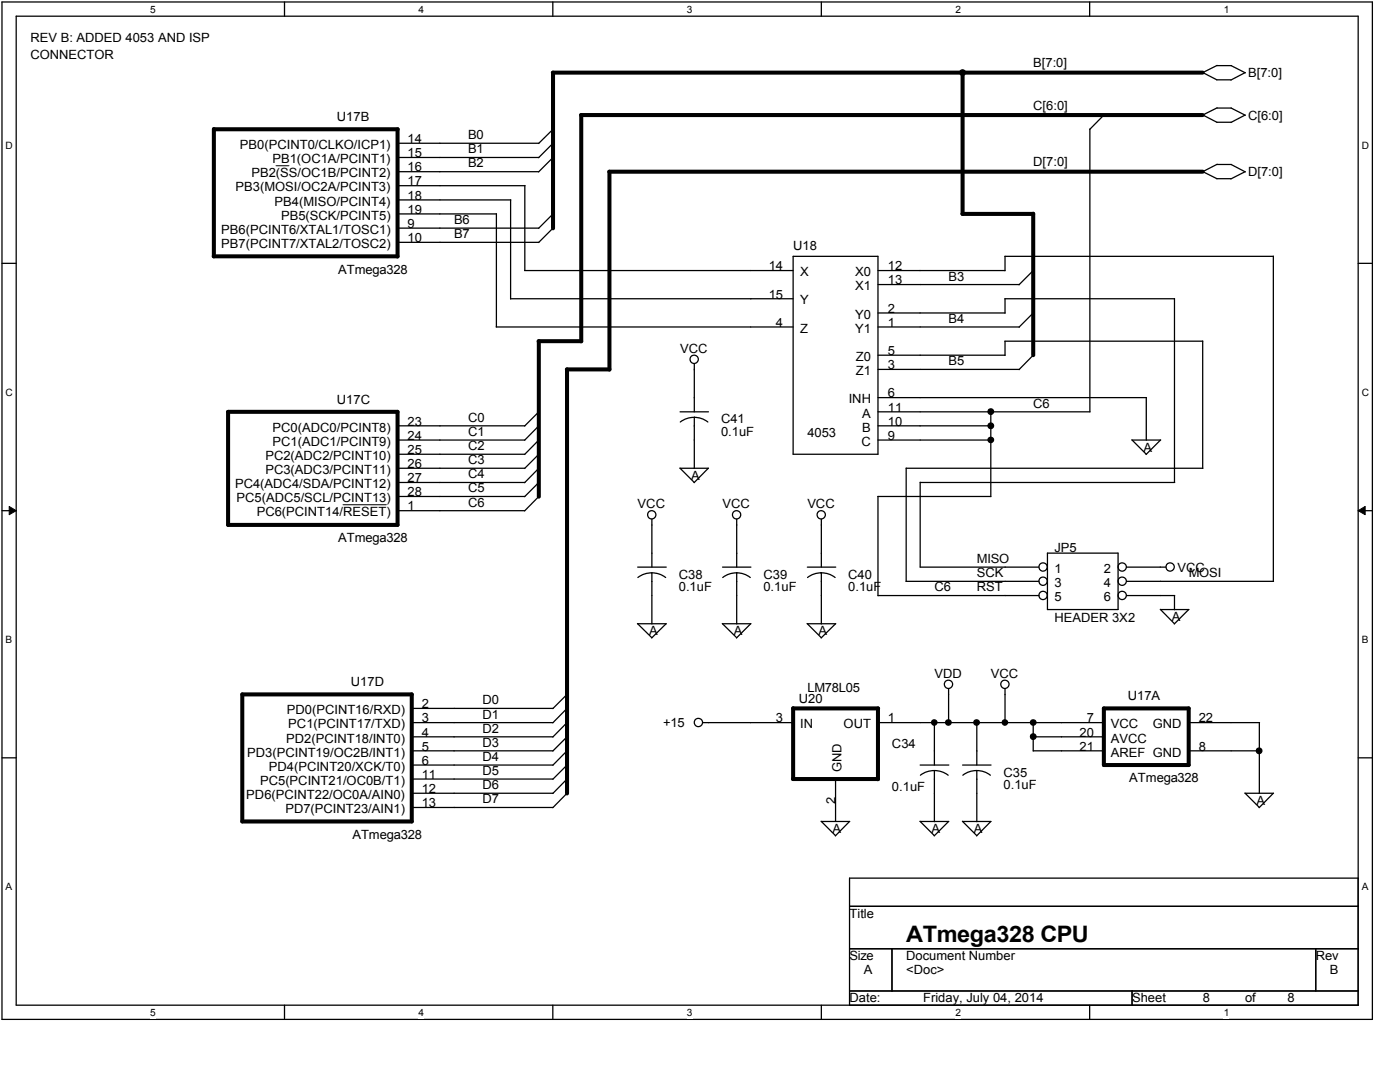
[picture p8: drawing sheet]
<svg xmlns="http://www.w3.org/2000/svg" width="279mm" height="216mm" viewBox="0 0 279 216" stroke-linecap="round" stroke-linejoin="round" font-family="sans-serif">
<path d="M.4 .4h273.5v203h-273.5zM3.2 3.2h267.9v197.4h-267.9z" fill="none" stroke="#000" stroke-width=".25"/>
<g fill="#fff">
<path d="M30 .7h1.1v2.3h-1.1z"/>
<path d="M30 200.9h1.1v2.3h-1.1z"/>
</g>
<path d="M56.8 .4v2.8M56.8 200.6v2.8" fill="none" stroke="#000" stroke-width=".25"/>
<g fill="#fff">
<path d="M83.5 .7h1.1v2.3h-1.1z"/>
<path d="M83.5 200.9h1.1v2.3h-1.1z"/>
</g>
<path d="M110.3 .4v2.8M110.3 200.6v2.8" fill="none" stroke="#000" stroke-width=".25"/>
<g fill="#fff">
<path d="M137.1 .7h1.1v2.3h-1.1z"/>
<path d="M137.1 200.9h1.1v2.3h-1.1z"/>
</g>
<path d="M163.9 .4v2.8M163.9 200.6v2.8" fill="none" stroke="#000" stroke-width=".25"/>
<g fill="#fff">
<path d="M190.7 .7h1.1v2.3h-1.1z"/>
<path d="M190.7 200.9h1.1v2.3h-1.1z"/>
</g>
<path d="M217.5 .4v2.8M217.5 200.6v2.8" fill="none" stroke="#000" stroke-width=".25"/>
<g fill="#fff">
<path d="M244.2 .7h1.1v2.3h-1.1z"/>
<path d="M244.2 200.9h1.1v2.3h-1.1z"/>
<path d="M1.1 27.9h1.5v2.2h-1.5z"/>
<path d="M271.8 27.9h1.4v2.2h-1.4z"/>
<path d="M1.1 77.2h1.5v2.2h-1.5z"/>
<path d="M271.8 77.2h1.4v2.2h-1.4z"/>
</g>
<path d="M.4 52.5h2.8M271.1 52.5h2.8" fill="none" stroke="#000" stroke-width=".25"/>
<g fill="#fff">
<path d="M1.1 126.5h1.3v2.3h-1.3z"/>
<path d="M271.8 126.5h1.3v2.3h-1.3z"/>
</g>
<path d="M.4 101.9h2.8M271.1 101.9h2.8" fill="none" stroke="#000" stroke-width=".25"/>
<path d="M1.8 101.1l1.4 .8-1.4 .8zM271.1 101.9l1.3-.8v1.6z" fill="#000"/>
<path d="M1.8 101.1l1.4 .8-1.4 .8zM271.1 101.9l1.3-.8v1.6z" fill="none" stroke="#000" stroke-width=".2"/>
<g fill="#fff">
<path d="M1.1 175.9h1.3v2.2h-1.3z"/>
<path d="M271.8 175.9h1.3v2.2h-1.3z"/>
</g>
<g fill="none" stroke="#000" stroke-width=".25">
<path d="M240 14.4l2.9 1.5M242.8 15.9h2.9M245.7 13.1l2.8 1.4M245.7 13.1h-2.8l-2.9 1.4M248.5 14.5l-2.8 1.5M79.3 28.6h28.2M79.3 31.4h28.2M79.3 34.3h28.2M79.3 37.1h25.5M79.3 39.9h22.6M101.9 39.9v19.8M104.7 37v17"/>
<path d="M110.4 25.8l-2.9 2.8M110.4 28.6l-2.9 2.9M110.4 31.4l-2.9 2.9M217.5 25.8v56.4M220.3 23l-2.8 2.8M240 22.9l2.9 1.5M240 34.2l2.9 1.5M242.8 24.4h2.9M242.8 35.7h2.9M242.9 21.6h2.8M242.9 32.8h2.8M242.9 21.5l-2.9 1.5"/>
<path d="M242.9 32.8l-2.9 1.5M245.7 21.6l2.8 1.4M245.7 32.8l2.8 1.5M248.5 23l-2.8 1.4M248.5 34.3l-2.8 1.4M79.3 42.7h19.8v22.5M79.3 45.5h28.2M79.3 48.4h28.2M101.9 59.6h56.4M104.7 54h53.6M110.4 42.7l-2.9 2.9M110.4 45.5l-2.9 2.9"/>
<path d="M158.3 51.1h16.9v39.5h-16.9zM175.2 54h25.4M175.2 56.8h28.3M200.5 51.1h53.6M200.5 59.6h33.9M200.6 51.1v2.9M200.6 59.6v2.9M206.2 54l-2.8 2.8M234.4 59.6v36.7M254.1 51.1v64.9M99 65.2h59.3M138.6 72.6v9.6"/>
<path d="M175.2 62.5h25.4M175.2 65.2h28.3M175.2 73.7h28.3M175.2 79.3h53.6M200.5 68.1h39.5M200.6 68.1v2.8h-25.4M206.2 62.5l-2.8 2.8M206.2 70.9l-2.8 2.9M228.8 79.3v8.5M240 68v25.4M79.3 87.8h25.4M79.3 93.4h25.4"/>
<path d="M79.3 85h25.4M79.3 90.6h25.4M79.3 96.3h25.4M79.3 99.1h25.4M107.5 82.2l-2.8 2.8M107.5 87.8l-2.8 2.9M107.5 90.6l-2.8 2.9M107.5 93.4l-2.8 2.9M107.5 99.1l-2.8 2.8M107.5 85l-2.8 2.8M107.5 96.3l-2.8 2.8M135.7 93.4l2.9 2.9"/>
<path d="M135.7 93.4h5.7M135.7 82.2h5.7M138.6 83.3l1.4 .2 1.3 .7M138.6 83.3l-1.5 .2-1.3 .7M138.6 83.3v10.2M141.4 93.4l-2.9 2.9M175.2 87.8h22.6M175.2 85h22.5M175.2 99.1v19.8M175.2 82.2h42.3M180.8 93.4h59.3M180.8 93.4v22.6"/>
<path d="M183.6 96.2v17h23.7M183.6 96.3h50.8M197.7 82.2v16.9h-22.5M225.9 87.8l2.9 2.8M225.9 87.8h5.7M231.6 87.8l-2.9 2.9M79.3 101.9h25.4M127.3 113.2h5.7M130.1 114.3l1.4 .2 1.3 .7M130.1 114.3l-1.5 .2-1.3 .7M130.1 103.6v9.6M130.1 114.3v10.2"/>
<path d="M144.2 113.2h5.7M147 114.3l1.4 .2 1.3 .7M147 114.3l-1.5 .2-1.3 .7M147 103.6v9.6M147 114.3v10.2M161.1 113.2h5.7M163.9 114.3l1.5 .2 1.3 .7M163.9 114.3l-1.4 .2-1.3 .7M163.9 103.6v9.6M163.9 114.3v10.2M175.2 118.8h32.1M180.8 116h26.5"/>
<path d="M209 110.4h14.1v11.2h-14.1zM224.8 113.2h7.9M224.8 116h29.4M224.8 118.8h9.6M234.4 118.8v2.9M113.2 138.6l-2.9 2.8M127.2 124.4l2.9 2.9 2.8-2.8M127.3 124.5h5.7M144.1 124.4l2.9 2.9M144.2 124.5h5.7M149.8 124.5l-2.8 2.8M161.1 124.4l2.8 2.9 2.9-2.8"/>
<path d="M161.1 124.5h5.7M189.3 137.4v6.8M200.6 137.4v6.8M231.6 121.6l2.8 2.9M231.6 121.6h5.7M237.2 121.6l-2.8 2.9M.4 151.2h2.8M82.2 144.2h28.2M82.2 158.3h28.2M82.2 141.4h28.2M82.2 147h28.2M82.2 149.8h28.2"/>
<path d="M82.2 152.7h28.2M82.2 155.4h28.2M113.2 144.2l-2.9 2.9M113.2 147l-2.9 2.9M113.2 158.3l-2.9 2.9M113.2 149.8l-2.9 2.9M113.2 155.4l-2.9 2.9M113.2 141.4l-2.9 2.8M113.2 152.7l-2.9 2.8M140.3 144.2h18M166.8 155.4v8.5M175.2 144.2h45.1"/>
<path d="M183.6 152.7h5.8M186.5 153.8l1.4 .2 1.3 .7M186.5 153.8l-1.5 .2-1.3 .7M186.5 144.2v8.5M186.5 153.8v10.2M192.1 152.7h5.7M194.9 153.8l1.5 .2 1.3 .7M194.9 153.8l-1.4 .2-1.4 .7M194.9 144.2v8.5M194.9 153.8v10.2M206.2 147h14.1M206.2 149.8h14.1"/>
<path d="M206.2 144.2v5.7M237.2 144.2h14.2M237.2 149.8h14.2M248.4 158.2l2.9 2.9M248.5 158.3h5.7M251.3 144.2v14.1M254.1 158.3l-2.8 2.9M271.1 151.2h2.8M82.2 161.1h28.2M169.5 175.2h101.6v25.4h-101.6zM169.5 163.9l-2.8 2.9M169.6 163.9h-5.7l2.9 2.9"/>
<path d="M183.6 163.9l2.9 2.9M183.6 163.9h5.8M189.3 163.9l-2.9 2.9M197.7 163.9l-2.8 2.9M197.8 163.9h-5.7l2.8 2.9M169.5 180.8h101.6M169.5 189.3h101.6M169.5 197.7h101.6M178 189.3v8.4M225.9 197.7v2.9M262.6 189.3v8.4"/>
<circle cx="192.1" cy="14.5" r=".56"/>
<circle cx="138.5" cy="71.7" r=".83"/>
<circle cx="197.7" cy="85" r=".56"/>
<circle cx="197.7" cy="82.1" r=".56"/>
<circle cx="197.7" cy="87.8" r=".55"/>
<circle cx="130.1" cy="102.7" r=".83"/>
<circle cx="147" cy="102.7" r=".83"/>
<circle cx="163.9" cy="102.7" r=".83"/>
<circle cx="208.2" cy="116" r=".83"/>
<circle cx="208.2" cy="118.8" r=".83"/>
<circle cx="208.2" cy="113.1" r=".83"/>
<circle cx="224" cy="118.8" r=".83"/>
<circle cx="224" cy="116" r=".83"/>
<circle cx="224" cy="113.1" r=".83"/>
<circle cx="233.5" cy="113.1" r=".83"/>
<circle cx="189.3" cy="136.5" r=".83"/>
<circle cx="200.5" cy="136.5" r=".83"/>
<circle cx="139.4" cy="144.2" r=".83"/>
<circle cx="186.4" cy="144.2" r=".54"/>
<circle cx="189.3" cy="144.2" r=".55"/>
<circle cx="194.9" cy="144.2" r=".55"/>
<circle cx="200.5" cy="144.2" r=".54"/>
<circle cx="206.2" cy="147" r=".56"/>
<circle cx="206.2" cy="144.2" r=".55"/>
<circle cx="251.3" cy="149.8" r=".56"/>
</g>
<g fill="none" stroke="#000" stroke-width=".8">
<path d="M110.3 14.5h129.7M110.4 14.5v31.1M192.1 14.4v28.3h14.1v28.2M42.7 25.8h36.7M42.7 25.8l-.1 25.3h36.7M79.3 25.8v25.4M116 23h124M116 23v45.1h-8.5M121.6 34.3h118.4M121.6 34.3v39.5M107.5 68.1v31M113.1 73.7h8.5"/>
<path d="M113.2 73.7v84.6M45.5 82.2h33.8v22.5h-33.8zM48.4 138.6h33.8v25.3h-33.8zM158.2 155.4h17M158.3 141.4h17M158.3 141.3v14.1M175.2 141.4v14.1M220.3 141.4h16.9v11.3h-16.9z"/>
</g>
<path d="M55.1 33.1h2.6M68.5 100.7h8.6" fill="none" stroke="#000" stroke-width=".2"/>
<g fill="#000">
<circle cx="192.1" cy="14.5" r=".56"/>
<circle cx="197.7" cy="85" r=".56"/>
<circle cx="197.7" cy="82.1" r=".56"/>
<circle cx="197.7" cy="87.8" r=".55"/>
<circle cx="186.4" cy="144.2" r=".54"/>
<circle cx="189.3" cy="144.2" r=".55"/>
<circle cx="194.9" cy="144.2" r=".55"/>
<circle cx="200.5" cy="144.2" r=".54"/>
<circle cx="206.2" cy="147" r=".56"/>
<circle cx="206.2" cy="144.2" r=".55"/>
<circle cx="251.3" cy="149.8" r=".56"/>
</g>
<text font-size="4.5" x="180.8" y="187.9">ATmega328 CPU</text>
<g font-size="2.5">
<text x="6.1" y="8.4">REV B: ADDED 4053 AND ISP</text>
<text x="6.1" y="11.7">CONNECTOR</text>
<text x="206.2" y="13.4">B[7:0]</text>
<text x="249.1" y="15.4">B[7:0]</text>
<text x="206.2" y="21.9">C[6:0]</text>
<text x="249.1" y="23.8">C[6:0]</text>
<text x="47.9" y="29.7">PB0(PCINT0/CLKO/ICP1)</text>
<text x="67.2" y="24.1">U17B</text>
<text x="81.3" y="28.5">14</text>
<text x="93.4" y="27.8">B0</text>
<text x="50.2" y="35.4">PB2(SS/OC1B/PCINT2)</text>
<text x="54.4" y="32.6">PB1(OC1A/PCINT1)</text>
<text x="81.3" y="31.4">15</text>
<text x="81.3" y="34.2">16</text>
<text x="93.4" y="33.4">B2</text>
<text x="93.4" y="30.6">B1</text>
<text x="206.2" y="33.2">D[7:0]</text>
<text x="249.1" y="35.1">D[7:0]</text>
<text x="47" y="38.2">PB3(MOSI/OC2A/PCINT3)</text>
<text x="54.8" y="41">PB4(MISO/PCINT4)</text>
<text x="81.3" y="37">17</text>
<text x="81.3" y="39.8">18</text>
<text x="44.2" y="46.7">PB6(PCINT6/XTAL1/TOSC1)</text>
<text x="56.1" y="43.8">PB5(SCK/PCINT5)</text>
<text x="81.3" y="42.6">19</text>
<text x="81.3" y="45.5">9</text>
<text x="90.6" y="44.7">B6</text>
<text x="90.6" y="47.5">B7</text>
<text x="44.2" y="49.5">PB7(PCINT7/XTAL2/TOSC2)</text>
<text x="81.3" y="48.3">10</text>
<text x="153.4" y="53.9">14</text>
<text x="158.3" y="49.8">U18</text>
<text x="177.2" y="53.9">12</text>
<text x="67.5" y="54.6">ATmega328</text>
<text x="153.4" y="59.6">15</text>
<text x="159.7" y="55.1">X</text>
<text x="170.6" y="55.1">X0</text>
<text x="170.6" y="57.9">X1</text>
<text x="177.2" y="56.7">13</text>
<text x="189.3" y="56">B3</text>
<text x="154.9" y="65.2">4</text>
<text x="159.7" y="60.8">Y</text>
<text x="170.6" y="63.6">Y0</text>
<text x="177.2" y="62.4">2</text>
<text x="177.2" y="65.2">1</text>
<text x="189.3" y="64.4">B4</text>
<text x="135.7" y="70.4">VCC</text>
<text x="159.7" y="66.4">Z</text>
<text x="170.6" y="66.4">Y1</text>
<text x="177.2" y="70.8">5</text>
<text x="170.8" y="72">Z0</text>
<text x="170.8" y="74.9">Z1</text>
<text x="177.2" y="73.7">3</text>
<text x="189.3" y="72.9">B5</text>
<text x="67.2" y="80.5">U17C</text>
<text x="169.4" y="80.5">INH</text>
<text x="172.1" y="83.3">A</text>
<text x="177.2" y="79.3">6</text>
<text x="177.2" y="82.1">11</text>
<text x="206.2" y="81.4">C6</text>
<text x="54.4" y="86.1">PC0(ADC0/PCINT8)</text>
<text x="54.4" y="88.9">PC1(ADC1/PCINT9)</text>
<text x="81.3" y="84.9">23</text>
<text x="81.3" y="87.8">24</text>
<text x="93.4" y="84.2">C0</text>
<text x="93.4" y="87">C1</text>
<text x="93.4" y="89.8">C2</text>
<text x="143.9" y="84.5">C41</text>
<text x="143.9" y="87">0.1uF</text>
<text x="161.1" y="87.3">4053</text>
<text x="172" y="88.9">C</text>
<text x="172.1" y="86.1">B</text>
<text x="177.2" y="84.9">10</text>
<text x="177.2" y="87.8">9</text>
<text x="53" y="91.8">PC2(ADC2/PCINT10)</text>
<text x="53" y="94.6">PC3(ADC3/PCINT11)</text>
<text x="81.3" y="90.6">25</text>
<text x="81.3" y="93.4">26</text>
<text x="93.4" y="92.6">C3</text>
<text x="93.4" y="95.5">C4</text>
<text x="138" y="95.7">A</text>
<text x="228.2" y="90.1">A</text>
<text x="46.9" y="97.4">PC4(ADC4/SDA/PCINT12)</text>
<text x="47.2" y="100.2">PC5(ADC5/SCL/PCINT13)</text>
<text x="81.3" y="96.2">27</text>
<text x="81.3" y="99">28</text>
<text x="81.3" y="101.9">1</text>
<text x="93.4" y="98.3">C5</text>
<text x="93.4" y="101.1">C6</text>
<text x="127.3" y="101.4">VCC</text>
<text x="144.2" y="101.4">VCC</text>
<text x="161.1" y="101.4">VCC</text>
<text x="51.2" y="103">PC6(PCINT14/RESET)</text>
<text x="67.5" y="108.1">ATmega328</text>
<text x="194.9" y="112.4">MISO</text>
<text x="210.4" y="110.1">JP5</text>
<text x="135.5" y="115.4">C38</text>
<text x="135.5" y="118">0.1uF</text>
<text x="152.4" y="115.4">C39</text>
<text x="152.4" y="118">0.1uF</text>
<text x="169.3" y="115.4">C40</text>
<text x="169.3" y="118">0.1uF</text>
<text x="186.5" y="118">C6</text>
<text x="194.9" y="118">RST</text>
<text x="194.9" y="115.2">SCK</text>
<text x="210.4" y="114.3">1</text>
<text x="210.4" y="117.1">3</text>
<text x="210.4" y="120">5</text>
<text x="220.3" y="114.3">2</text>
<text x="220.3" y="117.1">4</text>
<text x="220.3" y="120">6</text>
<text x="235" y="114.1">VCC</text>
<text x="237.2" y="115.2">MOSI</text>
<text x="210.4" y="124.2">HEADER 3X2</text>
<text x="233.8" y="123.9">A</text>
<text x="129.5" y="126.7">A</text>
<text x="146.4" y="126.7">A</text>
<text x="163.4" y="126.7">A</text>
<text x="70" y="136.9">U17D</text>
<text x="186.5" y="135.2">VDD</text>
<text x="197.7" y="135.2">VCC</text>
<text x="57.2" y="142.5">PD0(PCINT16/RXD)</text>
<text x="84.2" y="141.3">2</text>
<text x="96.3" y="140.5">D0</text>
<text x="96.3" y="143.4">D1</text>
<text x="159.4" y="140.3">U20</text>
<text x="161.1" y="138">LM78L05</text>
<text x="225.1" y="139.7">U17A</text>
<text x="57.1" y="148.2">PD2(PCINT18/INT0)</text>
<text x="57.5" y="145.3">PC1(PCINT17/TXD)</text>
<text x="84.2" y="144.1">3</text>
<text x="84.2" y="147">4</text>
<text x="84.2" y="149.8">5</text>
<text x="96.3" y="146.2">D2</text>
<text x="96.3" y="149">D3</text>
<text x="132.3" y="145.1">+15</text>
<text x="154.9" y="144.1">3</text>
<text x="159.7" y="145.3">IN</text>
<text x="168.4" y="145.3">OUT</text>
<text x="177.2" y="144.1">1</text>
<text x="178" y="149.3">C34</text>
<text x="215.4" y="147">20</text>
<text x="215.4" y="149.8">21</text>
<text x="216.9" y="144.1">7</text>
<text x="221.7" y="145.3">VCC</text>
<text x="221.7" y="148.2">AVCC</text>
<text x="230.1" y="145.3">GND</text>
<text x="239.2" y="144.1">22</text>
<text x="239.2" y="149.8">8</text>
<text x="49.3" y="151">PD3(PCINT19/OC2B/INT1)</text>
<text x="53.6" y="153.8">PD4(PCINT20/XCK/T0)</text>
<text x="84.2" y="152.6">6</text>
<text x="84.2" y="155.4">11</text>
<text x="96.3" y="151.9">D4</text>
<text x="96.3" y="154.6">D5</text>
<text x="167.9" y="154.1" transform="rotate(-90 167.9 154.1)">GND</text>
<text x="200.3" y="154.9">C35</text>
<text x="221.7" y="151">AREF GND</text>
<text x="49.2" y="159.4">PD6(PCINT22/OC0A/AIN0)</text>
<text x="51.9" y="156.6">PC5(PCINT21/OC0B/T1)</text>
<text x="84.2" y="158.2">12</text>
<text x="84.2" y="161.1">13</text>
<text x="96.3" y="157.5">D6</text>
<text x="96.3" y="160.3">D7</text>
<text x="166.7" y="160.4" transform="rotate(-90 166.7 160.4)">2</text>
<text x="178" y="157.7">0.1uF</text>
<text x="200.3" y="157.5">0.1uF</text>
<text x="225.4" y="156">ATmega328</text>
<text x="250.7" y="160.6">A</text>
<text x="56.9" y="162.3">PD7(PCINT23/AIN1)</text>
<text x="70.3" y="167.3">ATmega328</text>
<text x="166.2" y="166.2">A</text>
<text x="185.9" y="166.2">A</text>
<text x="194.4" y="166.2">A</text>
<text x="169.5" y="183.1">Title</text>
<text x="169.5" y="191.6">Size</text>
<text x="180.8" y="191.6">Document Number</text>
<text x="262.6" y="191.6">Rev</text>
<text x="172.4" y="194.4">A</text>
<text x="180.8" y="194.4">&lt;Doc&gt;</text>
<text x="265.4" y="194.4">B</text>
<text x="169.5" y="200">Date:</text>
<text x="184.2" y="200">Friday, July 04, 2014</text>
<text x="225.9" y="200">Sheet</text>
<text x="240" y="200">8</text>
<text x="248.5" y="200">of</text>
<text x="257" y="200">8</text>
</g>
<g font-size="2">
<text x="30" y="2.6">5</text>
<text x="83.5" y="2.6">4</text>
<text x="137.1" y="2.6">3</text>
<text x="190.7" y="2.6">2</text>
<text x="244.2" y="2.6">1</text>
<text x="1.1" y="29.7">D</text>
<text x="271.8" y="29.7">D</text>
<text x="1.1" y="79">C</text>
<text x="271.8" y="79">C</text>
<text x="1.1" y="128.4">B</text>
<text x="271.8" y="128.4">B</text>
<text x="1.1" y="177.7">A</text>
<text x="271.8" y="177.7">A</text>
<text x="30" y="202.7">5</text>
<text x="83.5" y="202.7">4</text>
<text x="137.1" y="202.7">3</text>
<text x="190.7" y="202.7">2</text>
<text x="244.2" y="202.7">1</text>
</g>
</svg>
